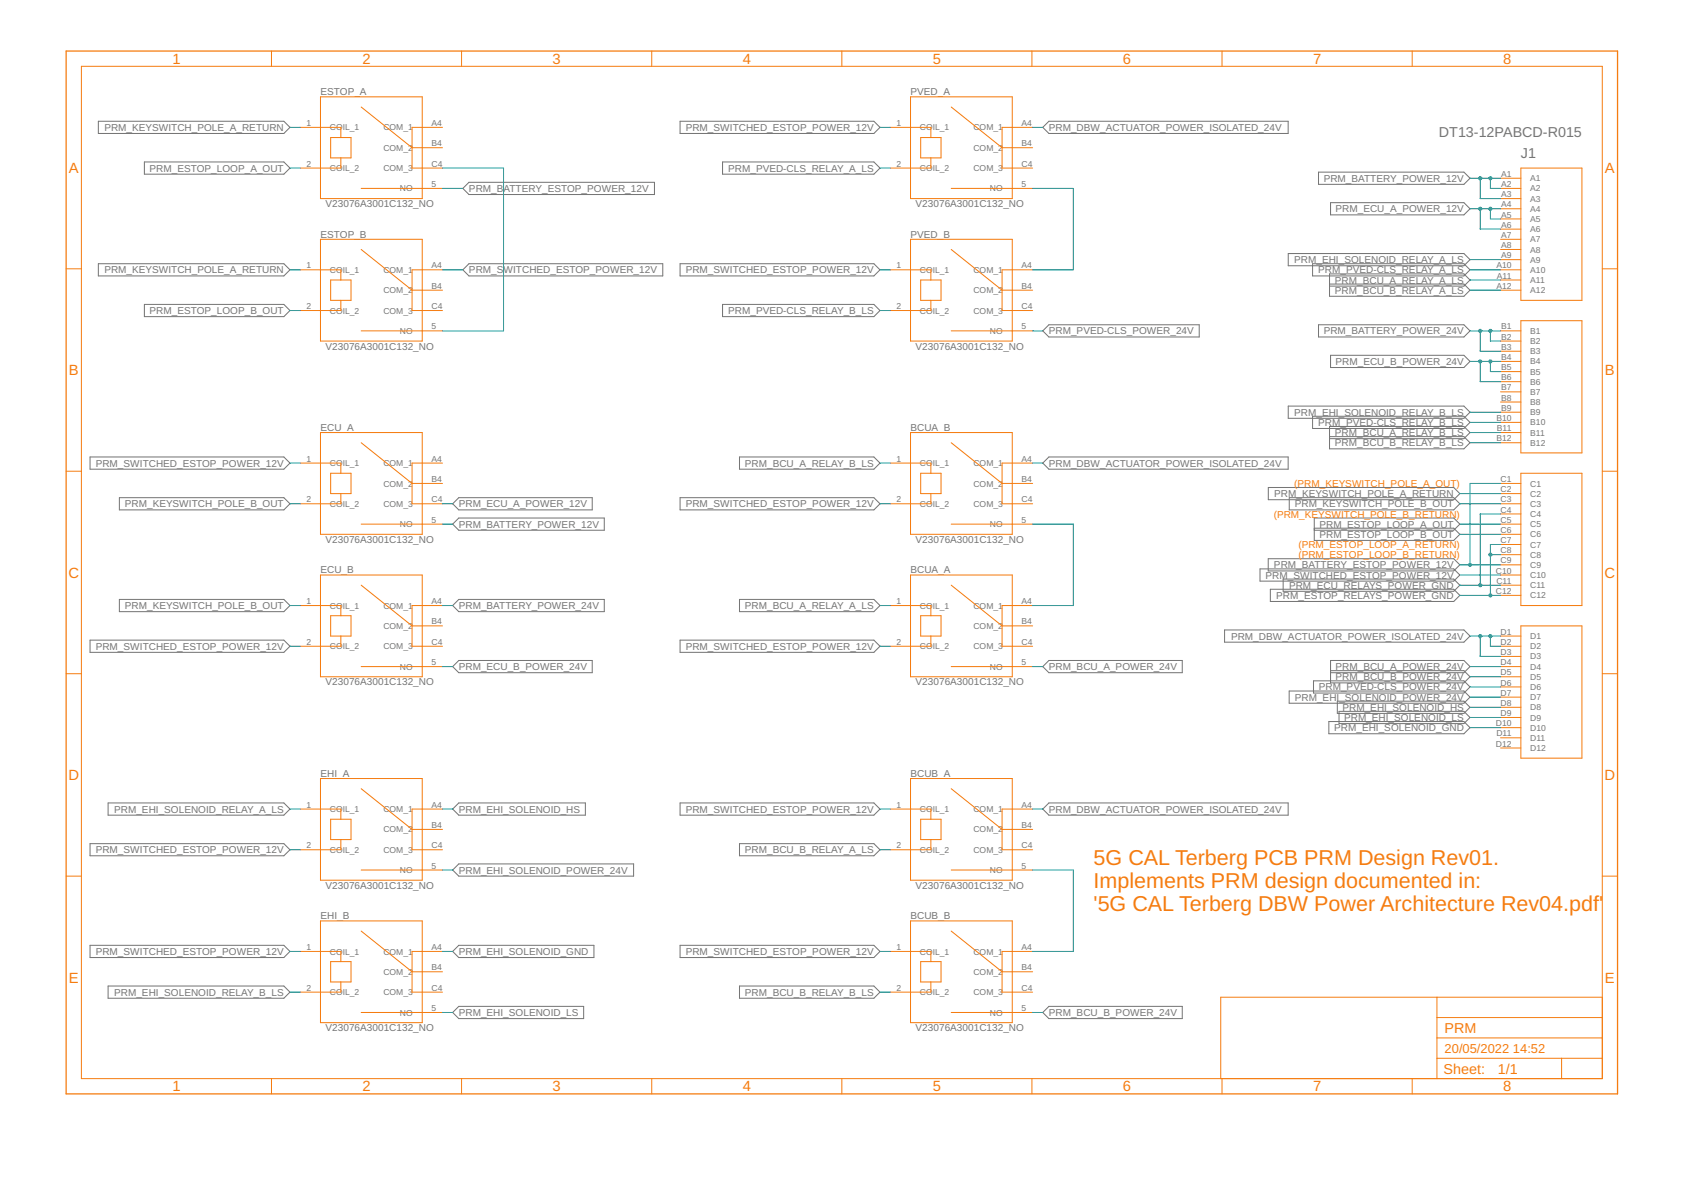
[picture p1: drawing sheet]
<svg xmlns="http://www.w3.org/2000/svg" width="420mm" height="297mm" viewBox="0 0 420 297" stroke-linecap="round" stroke-linejoin="round" font-family="sans-serif">
<g fill="none" stroke="#757575" stroke-width=".25">
<path d="M24.6 30.3h46.3l1.5 1.5-1.5 1.5h-46.3zM169.8 30.3h48.4l1.5 1.5-1.5 1.5h-48.4zM260.3 31.8l1.6-1.5h59.7v3h-59.7zM36 40.4h34.9l1.5 1.6-1.5 1.5h-34.9zM115.5 47l1.6-1.5h46.3v3.1h-46.3zM180.4 40.4h37.8l1.5 1.6-1.5 1.5h-37.8zM329.2 43h36.3l1.5 1.5-1.5 1.5h-36.3zM332.2 50.6h33.3l1.5 1.5-1.5 1.5h-33.3zM24.6 65.8h46.3l1.5 1.6-1.5 1.5h-46.3zM36 76h34.9l1.5 1.5-1.5 1.5h-34.9zM115.5 67.4l1.6-1.6h48.4v3.1h-48.4zM169.8 65.8h48.4l1.5 1.6-1.5 1.5h-48.4z"/>
<path d="M180.4 76h37.8l1.5 1.5-1.5 1.5h-37.8zM321.6 63.3h43.9l1.5 1.5-1.5 1.5h-43.9zM327.7 65.8h37.8l1.5 1.6-1.5 1.5h-37.8zM331.9 70.9h33.6l1.5 1.5-1.5 1.6h-33.6v-5.6h33.6l1.5 1.5-1.5 1.5h-33.6M260.3 82.6l1.6-1.5h37.5v3h-37.5zM329.2 81.1h36.3l1.5 1.5-1.5 1.5h-36.3zM332.2 88.7h33.3l1.5 1.5-1.5 1.5h-33.3zM22.5 114.1h48.4l1.5 1.5-1.5 1.5h-48.4zM184.6 114.1h33.6l1.5 1.5-1.5 1.5h-33.6zM260.3 115.6l1.6-1.5h59.7v3h-59.7zM321.6 101.4h43.9l1.5 1.5-1.5 1.5h-43.9zM327.7 103.9h37.8l1.5 1.5-1.5 1.6h-37.8z"/>
<path d="M331.9 109h33.6l1.5 1.5-1.5 1.5h-33.6v-5.6h33.6l1.5 1.6-1.5 1.5h-33.6M29.8 124.2h41.1l1.5 1.6-1.5 1.5h-41.1zM113 130.8l1.5-1.5h36.4v3.1h-36.4zM113 125.8l1.5-1.6h33.3v3.1h-33.3zM169.8 124.2h48.4l1.5 1.6-1.5 1.5h-48.4zM316.6 139.5h46.3l1.5 1.5-1.5 1.5h-46.3zM316.6 121.7h46.3l1.5 1.5-1.5 1.5h-46.3zM321.9 124.2h41l1.5 1.6-1.5 1.5h-41zM328.1 131.8h34.8l1.5 1.6-1.5 1.5h-34.8v-5.6h34.8l1.5 1.5-1.5 1.6h-34.8M22.5 159.8h48.4l1.5 1.5-1.5 1.5h-48.4zM29.8 149.6h41.1l1.5 1.6-1.5 1.5h-41.1zM113 151.2l1.5-1.6h36.4v3.1h-36.4z"/>
<path d="M169.8 159.8h48.4l1.5 1.5-1.5 1.5h-48.4zM184.6 149.6h33.6l1.5 1.6-1.5 1.5h-33.6zM305.7 157.2h59.8l1.5 1.6-1.5 1.5h-59.8zM314.6 142h48.3l1.5 1.5-1.5 1.6h-48.3zM317.1 147.1h45.8l1.5 1.5-1.5 1.5h-45.8zM320.3 144.5h42.6l1.5 1.6-1.5 1.5h-42.6zM113 166.4l1.5-1.5h33.3v3h-33.3zM261.9 164.9h33.2v3h-33.2l-1.6-1.5zM321.8 172.5h43.7l1.5 1.5-1.5 1.5h-43.7zM327.9 169.9h37.6l1.5 1.6-1.5 1.5h-37.6zM332.2 167.4h33.3l1.5 1.5-1.5 1.6h-33.3v-5.6h33.3l1.5 1.5-1.5 1.5h-33.3M333.9 175h31.6l1.5 1.6-1.5 1.5h-31.6z"/>
<path d="M334.3 177.6h31.2l1.5 1.5-1.5 1.5h-31.2zM331.7 180.1h33.8l1.5 1.5-1.5 1.6h-33.8zM22.5 210.6h48.4l1.5 1.5-1.5 1.5h-48.4zM27 200.4h43.9l1.5 1.6-1.5 1.5h-43.9zM113 202l1.5-1.6h31.6v3.1h-31.6zM113 217.2l1.5-1.6h43.7v3.1h-43.7zM169.8 200.4h48.4l1.5 1.6-1.5 1.5h-48.4zM184.6 210.6h33.6l1.5 1.5-1.5 1.5h-33.6zM260.3 202l1.6-1.6h59.7v3.1h-59.7zM22.5 236h48.4l1.5 1.5-1.5 1.5h-48.4zM113 237.5l1.5-1.5h33.8v3h-33.8zM169.8 236h48.4l1.5 1.5-1.5 1.5h-48.4z"/>
<path d="M27 246.1h43.9l1.5 1.5-1.5 1.6h-43.9zM114.5 251.2h31.2v3.1h-31.2l-1.5-1.6zM184.6 246.1h33.6l1.5 1.5-1.5 1.6h-33.6zM260.3 252.7l1.6-1.5h33.2v3.1h-33.2z"/>
</g>
<g fill="none" stroke="#f57c10" stroke-width=".25">
<path d="M20.3 16.6h379.7v252.6h-379.7zM67.8 12.7v3.9M115.2 12.7v3.9M162.7 12.7v3.9M210.2 12.7v3.9M257.6 12.7v3.9M305.1 12.7v3.9M352.6 12.7v3.9M74.9 31.8h10.2v2.5M80 24.2h25.4v25.4h-25.4zM82.5 34.3h5.1v5.1h-5.1zM85.1 39.4v2.6h-10.2"/>
<path d="M90.2 26.7l12.7 10.2h7.6M110.5 31.8h-7.6v10.2h7.6M222.2 31.8h10.2v2.5M227.3 24.2h25.4v25.4h-25.4zM229.8 34.3h5.1v5.1h-5.1zM232.4 39.4v2.6h-10.2M237.5 26.7l12.7 10.2h7.6M257.8 31.8h-7.6v10.2h7.6M80 59.7h25.4v25.4h-25.4zM90.2 47h20.3M227.3 59.7h25.4v25.4h-25.4zM237.5 47h20.3"/>
<path d="M374.6 44.5h5.1M374.6 47h5.1M374.6 49.6h5.1M374.6 52.1h5.1M374.6 54.7h5.1M374.6 57.2h5.1M374.6 59.7h5.1M379.7 42h15.2v33h-15.2zM16.5 67.1h3.8M74.9 67.4h10.2v2.5M82.5 69.9h5.1v5.1h-5.1zM85.1 75v2.5h-10.2"/>
<path d="M90.2 62.3l12.7 10.1h7.6M110.5 67.4h-7.6v10.1h7.6M222.2 67.4h10.2v2.5M229.8 69.9h5.1v5.1h-5.1zM232.4 75v2.5h-10.2M237.5 62.3l12.7 10.1h7.6M257.8 67.4h-7.6v10.1h7.6M374.6 62.3h5.1M374.6 64.8h5.1M374.6 67.4h5.1M374.6 69.9h5.1M374.6 72.4h5.1"/>
<path d="M400 67.1h3.8M90.2 82.6h20.3M237.5 82.6h20.3M374.6 82.6h5.1M374.6 85.1h5.1M374.6 87.7h5.1M374.6 90.2h5.1M374.6 92.8h5.1M374.6 95.3h5.1M374.6 97.8h5.1M379.7 80.1h15.2v33h-15.2zM16.5 117.6h3.8"/>
<path d="M74.9 115.6h10.2v2.5M80 108h25.4v25.4h-25.4zM82.5 118.1h5.1v5.1h-5.1zM90.2 110.5l12.7 10.2h7.6M110.5 115.6h-7.6v10.2h7.6M222.2 115.6h10.2v2.5M227.3 108h25.4v25.4h-25.4zM229.8 118.1h5.1v5.1h-5.1zM237.5 110.5l12.7 10.2h7.6M257.8 115.6h-7.6v10.2h7.6M374.6 100.4h5.1M374.6 102.9h5.1"/>
<path d="M374.6 105.4h5.1M374.6 108h5.1M374.6 110.5h5.1M379.7 118.1h15.2v33.1h-15.2zM400 117.6h3.8M85.1 123.2v2.6h-10.2M90.2 130.8h20.3M232.4 123.2v2.6h-10.2M237.5 130.8h20.3M374.6 120.7h5.1M374.6 123.2h5.1M374.6 125.8h5.1"/>
<path d="M374.6 128.3h5.1M374.6 130.8h5.1M374.6 133.4h5.1M374.6 135.9h5.1M374.6 138.5h5.1M74.9 151.2h10.2v2.5M80 143.5h25.4v25.4h-25.4zM82.5 153.7h5.1v5.1h-5.1zM85.1 158.8v2.5h-10.2M90.2 146.1l12.7 10.1h7.6M110.5 151.2h-7.6v10.1h7.6M222.2 151.2h10.2v2.5"/>
<path d="M227.3 143.5h25.4v25.4h-25.4zM229.8 153.7h5.1v5.1h-5.1zM232.4 158.8v2.5h-10.2M237.5 146.1l12.7 10.1h7.6M257.8 151.2h-7.6v10.1h7.6M374.6 141h5.1M374.6 143.5h5.1M374.6 146.1h5.1M374.6 148.6h5.1M374.6 158.8h5.1M379.7 156.2h15.2v33.1h-15.2zM16.5 168.2h3.8"/>
<path d="M90.2 166.4h20.3M237.5 166.4h20.3M374.6 161.3h5.1M374.6 163.9h5.1M374.6 166.4h5.1M374.6 168.9h5.1M374.6 171.5h5.1M374.6 174h5.1M374.6 176.6h5.1M374.6 179.1h5.1M400 168.2h3.8M80 194.3h25.4v25.4h-25.4z"/>
<path d="M90.2 196.9l12.7 10.1h7.6M227.3 194.3h25.4v25.4h-25.4zM237.5 196.9l12.7 10.1h7.6M374.6 181.6h5.1M374.6 184.2h5.1M374.6 186.7h5.1M16.5 218.7h3.8M74.9 202h10.2v2.5M82.5 204.5h5.1v5.1h-5.1zM85.1 209.6v2.5h-10.2M90.2 217.2h20.3M110.5 202h-7.6v10.1h7.6"/>
<path d="M222.2 202h10.2v2.5M229.8 204.5h5.1v5.1h-5.1zM232.4 209.6v2.5h-10.2M237.5 217.2h20.3M257.8 202h-7.6v10.1h7.6M400 218.7h3.8M74.9 237.5h10.2v2.5M80 229.9h25.4v25.4h-25.4zM90.2 232.4l12.7 10.2h7.6M110.5 237.5h-7.6v10.1h7.6M222.2 237.5h10.2v2.5M227.3 229.9h25.4v25.4h-25.4z"/>
<path d="M237.5 232.4l12.7 10.2h7.6M257.8 237.5h-7.6v10.1h7.6M82.5 240h5.1v5.1h-5.1zM85.1 245.1v2.5h-10.2M90.2 252.7h20.3M229.8 240h5.1v5.1h-5.1zM232.4 245.1v2.5h-10.2M237.5 252.7h20.3M358.7 248.9v20.3M358.7 259.1h41.3M358.7 254h41.3M400 248.9h-95.2v20.3"/>
<path d="M67.8 269.2v3.8M115.2 269.2v3.8M162.7 269.2v3.8M210.2 269.2v3.8M257.6 269.2v3.8M305.1 269.2v3.8M352.6 269.2v3.8M358.7 264.2h41.3M389.8 264.2v5"/>
</g>
<path d="M16.5 12.7h387.3v260.3h-387.3z" fill="none" stroke="#f57c10" stroke-width=".32"/>
<path d="M367 44.5h7.6M369.5 44.5v5.1h5.1M372.1 44.5v2.5h2.5" fill="none" stroke="#009292" stroke-width=".25"/>
<g fill="#009292">
<circle cx="372.1" cy="44.5" r=".51"/>
<circle cx="369.5" cy="44.5" r=".51"/>
</g>
<g fill="#009292">
<path d="M371.6 44.5a.51 .51 0 0 1 1 0 .51 .51 0 0 1-1 0zM371.6 44.5a.51 .51 0 0 0 1 0 .51 .51 0 0 0-1 0z"/>
<path d="M369 44.5a.51 .51 0 0 1 1 0 .51 .51 0 0 1-1 0zM369 44.5a.51 .51 0 0 0 1 0 .51 .51 0 0 0-1 0z"/>
</g>
<path d="M219.7 42h2.5M367 64.8h7.6M367 67.4h7.6M367 69.9h7.6M367 72.4h7.6M367 82.6h7.6M369.5 82.6v5.1h5.1M372.1 82.6v2.5h2.5M110.5 130.8h2.5M219.7 151.2h2.5M72.4 202h2.5M219.7 212.1h2.5" fill="none" stroke="#009292" stroke-width=".25"/>
<g fill="#009292">
<circle cx="372.1" cy="82.6" r=".51"/>
<circle cx="369.5" cy="82.6" r=".51"/>
</g>
<g fill="#009292">
<path d="M371.6 82.6a.51 .51 0 0 1 1 0 .51 .51 0 0 1-1 0zM371.6 82.6a.51 .51 0 0 0 1 0 .51 .51 0 0 0-1 0z"/>
<path d="M369 82.6a.51 .51 0 0 1 1 0 .51 .51 0 0 1-1 0zM369 82.6a.51 .51 0 0 0 1 0 .51 .51 0 0 0-1 0z"/>
</g>
<path d="M367 90.2h7.6M369.5 90.2v5.1h5.1M372.1 90.2v2.6h2.5M110.5 151.2h2.5" fill="none" stroke="#009292" stroke-width=".25"/>
<g fill="#009292">
<circle cx="372.1" cy="90.2" r=".51"/>
<circle cx="369.5" cy="90.2" r=".51"/>
</g>
<g fill="#009292">
<path d="M371.6 90.2a.51 .51 0 0 1 1 0 .51 .51 0 0 1-1 0zM371.6 90.2a.51 .51 0 0 0 1 0 .51 .51 0 0 0-1 0z"/>
<path d="M369 90.2a.51 .51 0 0 1 1 0 .51 .51 0 0 1-1 0zM369 90.2a.51 .51 0 0 0 1 0 .51 .51 0 0 0-1 0z"/>
</g>
<g fill="none" stroke="#009292" stroke-width=".25">
<path d="M72.4 31.8h2.5M72.4 42h2.5M72.4 77.5h2.5M72.4 67.4h2.5M219.7 77.5h2.5M219.7 115.6h2.5M367 102.9h7.6M367 105.4h7.6M367 108h7.6M367 110.5h7.6M72.4 125.8h2.5M364.4 123.2h10.2"/>
<path d="M364.4 125.8h10.2M364.4 130.8h10.2M364.4 133.4h10.2M374.6 120.7h-7.6v20.3M72.4 151.2h2.5M364.4 141h10.2M110.5 166.4h2.5M72.4 247.6h2.5M219.7 247.6h2.5"/>
</g>
<circle cx="367" cy="141" r=".51" fill="#009292"/>
<path d="M366.5 141a.51 .51 0 0 1 1 0 .51 .51 0 0 1-1 0zM366.5 141a.51 .51 0 0 0 1 0 .51 .51 0 0 0-1 0z" fill="#009292"/>
<g fill="none" stroke="#009292" stroke-width=".25">
<path d="M219.7 31.8h2.5M110.5 47h5M110.5 67.4h5M219.7 67.4h2.5M72.4 115.6h2.5M219.7 125.8h2.5M374.6 128.3h-5.1v17.8M364.4 143.5h10.2M364.4 146.1h10.2M72.4 161.3h2.5M219.7 161.3h2.5M72.4 212.1h2.5"/>
<path d="M219.7 202h2.5M72.4 237.5h2.5M219.7 237.5h2.5"/>
</g>
<circle cx="369.5" cy="146.1" r=".51" fill="#009292"/>
<path d="M369 146.1a.51 .51 0 0 1 1 0 .51 .51 0 0 1-1 0zM369 146.1a.51 .51 0 0 0 1 0 .51 .51 0 0 0-1 0z" fill="#009292"/>
<path d="M374.6 138.5h-2.5v10.1M364.4 148.6h10.2" fill="none" stroke="#009292" stroke-width=".25"/>
<circle cx="372.1" cy="148.6" r=".51" fill="#009292"/>
<path d="M371.6 148.6a.51 .51 0 0 1 1 0 .51 .51 0 0 1-1 0zM371.6 148.6a.51 .51 0 0 0 1 0 .51 .51 0 0 0-1 0z" fill="#009292"/>
<path d="M374.6 135.9h-2.5v2.6" fill="none" stroke="#009292" stroke-width=".25"/>
<circle cx="372.1" cy="138.5" r=".51" fill="#009292"/>
<path d="M371.6 138.5a.51 .51 0 0 1 1 0 .51 .51 0 0 1-1 0zM371.6 138.5a.51 .51 0 0 0 1 0 .51 .51 0 0 0-1 0z" fill="#009292"/>
<path d="M367 158.8h7.6M369.5 158.8v5.1h5.1M372.1 158.8v2.5h2.5" fill="none" stroke="#009292" stroke-width=".25"/>
<g fill="#009292">
<circle cx="372.1" cy="158.8" r=".51"/>
<circle cx="369.5" cy="158.8" r=".51"/>
</g>
<g fill="#009292">
<path d="M371.6 158.8a.51 .51 0 0 1 1 0 .51 .51 0 0 1-1 0zM371.6 158.8a.51 .51 0 0 0 1 0 .51 .51 0 0 0-1 0z"/>
<path d="M369 158.8a.51 .51 0 0 1 1 0 .51 .51 0 0 1-1 0zM369 158.8a.51 .51 0 0 0 1 0 .51 .51 0 0 0-1 0z"/>
</g>
<g fill="none" stroke="#009292" stroke-width=".25">
<path d="M257.8 31.8h2.5M367 52.1h7.6M369.5 52.1v5.1h5.1M372.1 52.1v2.6h2.5M257.8 82.6h2.5M257.8 115.6h2.5M257.8 166.4h2.5M367 166.4h7.6M367 168.9h7.6M367 171.5h7.6M367 174h7.6M367 176.6h7.6"/>
<path d="M367 179.1h7.6M367 181.6h7.6M110.5 202h2.5M110.5 217.2h2.5M257.8 202h2.5M110.5 237.5h2.5M110.5 252.7h2.5M257.8 252.7h2.5"/>
</g>
<g fill="#009292">
<circle cx="372.1" cy="52.1" r=".51"/>
<circle cx="369.5" cy="52.1" r=".51"/>
</g>
<g fill="#009292">
<path d="M371.6 52.1a.51 .51 0 0 1 1 0 .51 .51 0 0 1-1 0zM371.6 52.1a.51 .51 0 0 0 1 0 .51 .51 0 0 0-1 0z"/>
<path d="M369 52.1a.51 .51 0 0 1 1 0 .51 .51 0 0 1-1 0zM369 52.1a.51 .51 0 0 0 1 0 .51 .51 0 0 0-1 0z"/>
</g>
<path d="M110.5 42h15.2v40.6h-15.2M257.8 47h10.1v20.4h-10.1M110.5 125.8h2.5M257.8 130.8h10.1v20.4h-10.1M257.8 217.2h10.1v20.3h-10.1" fill="none" stroke="#009292" stroke-width=".25"/>
<g font-size="5.4" fill="#f57c10">
<text x="273" y="215.9">5G CAL Terberg PCB PRM Design Rev01.</text>
<text x="273" y="221.6">Implements PRM design documented in:</text>
<text x="273" y="227.3">'5G CAL Terberg DBW Power Architecture Rev04.pdf'</text>
</g>
<g font-size="3.7" fill="#f57c10">
<text x="43" y="15.9">1</text>
<text x="90.5" y="15.9">2</text>
<text x="138" y="15.9">3</text>
<text x="185.4" y="15.9">4</text>
<text x="232.9" y="15.9">5</text>
<text x="280.3" y="15.9">6</text>
<text x="327.8" y="15.9">7</text>
<text x="375.3" y="15.9">8</text>
<text x="17.2" y="43.1">A</text>
<text x="400.7" y="43.1">A</text>
<text x="17.2" y="93.7">B</text>
<text x="400.7" y="93.7">B</text>
<text x="17.1" y="144.2">C</text>
<text x="400.6" y="144.2">C</text>
<text x="17.1" y="194.7">D</text>
<text x="400.6" y="194.7">D</text>
<text x="17.2" y="245.3">E</text>
<text x="400.7" y="245.3">E</text>
<text x="43" y="272.4">1</text>
<text x="90.5" y="272.4">2</text>
<text x="138" y="272.4">3</text>
<text x="185.4" y="272.4">4</text>
<text x="232.9" y="272.4">5</text>
<text x="280.3" y="272.4">6</text>
<text x="327.8" y="272.4">7</text>
<text x="375.3" y="272.4">8</text>
</g>
<g font-size="3.6" fill="#757575">
<text x="359.2" y="34.3">DT13-12PABCD-R015</text>
<text x="379.7" y="39.4">J1</text>
</g>
<g font-size="3.6" fill="#f57c10">
<text x="360.6" y="257.8">PRM</text>
<text x="360.4" y="268.1">Sheet:</text>
<text x="374" y="268">1/1</text>
</g>
<g font-size="3.2" fill="#f57c10">
<text x="360.6" y="262.9">20/05/2022</text>
<text x="377.7" y="262.9">14:52</text>
</g>
<g font-size="2.5" fill="#757575">
<text x="80" y="23.8">ESTOP_A</text>
<text x="227.3" y="23.8">PVED_A</text>
<text x="26" y="32.7">PRM_KEYSWITCH_POLE_A_RETURN</text>
<text x="171.2" y="32.7">PRM_SWITCHED_ESTOP_POWER_12V</text>
<text x="261.8" y="32.7">PRM_DBW_ACTUATOR_POWER_ISOLATED_24V</text>
<text x="37.3" y="42.8">PRM_ESTOP_LOOP_A_OUT</text>
<text x="117.1" y="47.9">PRM_BATTERY_ESTOP_POWER_12V</text>
<text x="181.8" y="42.8">PRM_PVED-CLS_RELAY_A_LS</text>
<text x="330.5" y="45.4">PRM_BATTERY_POWER_12V</text>
<text x="81.3" y="51.7">V23076A3001C132_NO</text>
<text x="228.6" y="51.7">V23076A3001C132_NO</text>
<text x="333.4" y="53">PRM_ECU_A_POWER_12V</text>
<text x="80" y="59.3">ESTOP_B</text>
<text x="227.3" y="59.3">PVED_B</text>
<text x="323.1" y="65.7">PRM_EHI_SOLENOID_RELAY_A_LS</text>
<text x="26" y="68.2">PRM_KEYSWITCH_POLE_A_RETURN</text>
<text x="117.1" y="68.2">PRM_SWITCHED_ESTOP_POWER_12V</text>
<text x="171.2" y="68.2">PRM_SWITCHED_ESTOP_POWER_12V</text>
<text x="329.1" y="68.2">PRM_PVED-CLS_RELAY_A_LS</text>
<text x="333.3" y="70.8">PRM_BCU_A_RELAY_A_LS</text>
<text x="333.3" y="73.3">PRM_BCU_B_RELAY_A_LS</text>
<text x="37.3" y="78.4">PRM_ESTOP_LOOP_B_OUT</text>
<text x="181.8" y="78.4">PRM_PVED-CLS_RELAY_B_LS</text>
<text x="261.8" y="83.5">PRM_PVED-CLS_POWER_24V</text>
<text x="330.5" y="83.5">PRM_BATTERY_POWER_24V</text>
<text x="81.3" y="87.3">V23076A3001C132_NO</text>
<text x="228.6" y="87.3">V23076A3001C132_NO</text>
<text x="333.4" y="91.1">PRM_ECU_B_POWER_24V</text>
<text x="80" y="107.6">ECU_A</text>
<text x="227.3" y="107.6">BCUA_B</text>
<text x="323.1" y="103.8">PRM_EHI_SOLENOID_RELAY_B_LS</text>
<text x="329.1" y="106.3">PRM_PVED-CLS_RELAY_B_LS</text>
<text x="333.3" y="108.9">PRM_BCU_A_RELAY_B_LS</text>
<text x="333.3" y="111.4">PRM_BCU_B_RELAY_B_LS</text>
<text x="23.9" y="116.5">PRM_SWITCHED_ESTOP_POWER_12V</text>
<text x="186" y="116.5">PRM_BCU_A_RELAY_B_LS</text>
<text x="261.8" y="116.5">PRM_DBW_ACTUATOR_POWER_ISOLATED_24V</text>
<text x="318.1" y="124.1">PRM_KEYSWITCH_POLE_A_RETURN</text>
<text x="31.2" y="126.6">PRM_KEYSWITCH_POLE_B_OUT</text>
<text x="114.5" y="131.7">PRM_BATTERY_POWER_12V</text>
<text x="114.5" y="126.6">PRM_ECU_A_POWER_12V</text>
<text x="171.2" y="126.6">PRM_SWITCHED_ESTOP_POWER_12V</text>
<text x="323.2" y="126.6">PRM_KEYSWITCH_POLE_B_OUT</text>
<text x="329.4" y="131.7">PRM_ESTOP_LOOP_A_OUT</text>
<text x="81.3" y="135.5">V23076A3001C132_NO</text>
<text x="228.6" y="135.5">V23076A3001C132_NO</text>
<text x="329.4" y="134.3">PRM_ESTOP_LOOP_B_OUT</text>
<text x="80" y="143.2">ECU_B</text>
<text x="227.3" y="143.2">BCUA_A</text>
<text x="318.1" y="141.9">PRM_BATTERY_ESTOP_POWER_12V</text>
<text x="316" y="144.4">PRM_SWITCHED_ESTOP_POWER_12V</text>
<text x="318.6" y="149.5">PRM_ESTOP_RELAYS_POWER_GND</text>
<text x="321.8" y="147">PRM_ECU_RELAYS_POWER_GND</text>
<text x="31.2" y="152">PRM_KEYSWITCH_POLE_B_OUT</text>
<text x="114.5" y="152">PRM_BATTERY_POWER_24V</text>
<text x="186" y="152">PRM_BCU_A_RELAY_A_LS</text>
<text x="307.3" y="159.7">PRM_DBW_ACTUATOR_POWER_ISOLATED_24V</text>
<text x="23.9" y="162.2">PRM_SWITCHED_ESTOP_POWER_12V</text>
<text x="114.5" y="167.3">PRM_ECU_B_POWER_24V</text>
<text x="171.2" y="162.2">PRM_SWITCHED_ESTOP_POWER_12V</text>
<text x="261.8" y="167.3">PRM_BCU_A_POWER_24V</text>
<text x="333.4" y="167.3">PRM_BCU_A_POWER_24V</text>
<text x="81.3" y="171.1">V23076A3001C132_NO</text>
<text x="228.6" y="171.1">V23076A3001C132_NO</text>
<text x="329.2" y="172.4">PRM_PVED-CLS_POWER_24V</text>
<text x="333.4" y="169.8">PRM_BCU_B_POWER_24V</text>
<text x="323.3" y="174.9">PRM_EHI_SOLENOID_POWER_24V</text>
<text x="335.2" y="177.4">PRM_EHI_SOLENOID_HS</text>
<text x="335.6" y="180">PRM_EHI_SOLENOID_LS</text>
<text x="333.1" y="182.5">PRM_EHI_SOLENOID_GND</text>
<text x="80" y="193.9">EHI_A</text>
<text x="227.3" y="193.9">BCUB_A</text>
<text x="28.5" y="202.8">PRM_EHI_SOLENOID_RELAY_A_LS</text>
<text x="114.5" y="202.8">PRM_EHI_SOLENOID_HS</text>
<text x="171.2" y="202.8">PRM_SWITCHED_ESTOP_POWER_12V</text>
<text x="261.8" y="202.8">PRM_DBW_ACTUATOR_POWER_ISOLATED_24V</text>
<text x="23.9" y="213">PRM_SWITCHED_ESTOP_POWER_12V</text>
<text x="186" y="213">PRM_BCU_B_RELAY_A_LS</text>
<text x="81.3" y="221.9">V23076A3001C132_NO</text>
<text x="114.5" y="218.1">PRM_EHI_SOLENOID_POWER_24V</text>
<text x="228.6" y="221.9">V23076A3001C132_NO</text>
<text x="80" y="229.5">EHI_B</text>
<text x="227.3" y="229.5">BCUB_B</text>
<text x="23.9" y="238.4">PRM_SWITCHED_ESTOP_POWER_12V</text>
<text x="114.5" y="238.4">PRM_EHI_SOLENOID_GND</text>
<text x="171.2" y="238.4">PRM_SWITCHED_ESTOP_POWER_12V</text>
<text x="28.5" y="248.5">PRM_EHI_SOLENOID_RELAY_B_LS</text>
<text x="186" y="248.5">PRM_BCU_B_RELAY_B_LS</text>
<text x="81.3" y="257.4">V23076A3001C132_NO</text>
<text x="114.5" y="253.6">PRM_EHI_SOLENOID_LS</text>
<text x="228.6" y="257.4">V23076A3001C132_NO</text>
<text x="261.8" y="253.6">PRM_BCU_B_POWER_24V</text>
</g>
<g font-size="2.5" fill="#f57c10">
<text x="323.1" y="121.6">(PRM_KEYSWITCH_POLE_A_OUT)</text>
<text x="318" y="129.2">(PRM_KEYSWITCH_POLE_B_RETURN)</text>
<text x="324.1" y="136.8">(PRM_ESTOP_LOOP_A_RETURN)</text>
<text x="324.1" y="139.3">(PRM_ESTOP_LOOP_B_RETURN)</text>
</g>
<g font-size="2.1" fill="#757575">
<text x="76.5" y="31.4">1</text>
<text x="82.3" y="32.6">CO</text>
<text x="85.6" y="32.6">IL_1</text>
<text x="95.7" y="32.6">COM_1</text>
<text x="107.7" y="31.4">A4</text>
<text x="223.8" y="31.4">1</text>
<text x="229.6" y="32.6">CO</text>
<text x="232.9" y="32.6">IL_1</text>
<text x="243" y="32.6">COM_1</text>
<text x="255" y="31.4">A4</text>
<text x="76.5" y="41.6">2</text>
<text x="95.7" y="37.6">COM_2</text>
<text x="107.7" y="41.6">C4</text>
<text x="107.7" y="36.5">B4</text>
<text x="223.8" y="41.6">2</text>
<text x="243" y="37.6">COM_2</text>
<text x="255" y="41.6">C4</text>
<text x="255" y="36.5">B4</text>
<text x="82.3" y="42.7">COIL_2</text>
<text x="95.7" y="42.7">COM_3</text>
<text x="99.8" y="47.8">NO</text>
<text x="107.7" y="46.7">5</text>
<text x="229.6" y="42.7">COIL_2</text>
<text x="243" y="42.7">COM_3</text>
<text x="247.1" y="47.8">NO</text>
<text x="255" y="46.7">5</text>
<text x="374.7" y="44.1">A1</text>
<text x="374.7" y="46.7">A2</text>
<text x="382" y="45.3">A1</text>
<text x="382" y="47.8">A2</text>
<text x="374.7" y="49.2">A3</text>
<text x="374.7" y="51.8">A4</text>
<text x="382" y="50.3">A3</text>
<text x="382" y="52.9">A4</text>
<text x="374.7" y="54.3">A5</text>
<text x="374.7" y="56.8">A6</text>
<text x="374.7" y="59.4">A7</text>
<text x="382" y="55.4">A5</text>
<text x="382" y="57.9">A6</text>
<text x="374.7" y="61.9">A8</text>
<text x="374.7" y="64.5">A9</text>
<text x="382" y="60.5">A7</text>
<text x="382" y="63">A8</text>
<text x="382" y="65.6">A9</text>
<text x="76.5" y="67">1</text>
<text x="82.3" y="68.1">CO</text>
<text x="85.6" y="68.1">IL_1</text>
<text x="95.7" y="68.1">COM_1</text>
<text x="107.7" y="67">A4</text>
<text x="223.8" y="67">1</text>
<text x="229.6" y="68.1">CO</text>
<text x="232.9" y="68.1">IL_1</text>
<text x="243" y="68.1">COM_1</text>
<text x="255" y="67">A4</text>
<text x="373.6" y="67">A10</text>
<text x="373.7" y="69.5">A11</text>
<text x="382" y="68.1">A10</text>
<text x="382" y="70.6">A11</text>
<text x="76.5" y="77.1">2</text>
<text x="95.7" y="73.2">COM_2</text>
<text x="107.7" y="77.1">C4</text>
<text x="107.7" y="72.1">B4</text>
<text x="223.8" y="77.1">2</text>
<text x="243" y="73.2">COM_2</text>
<text x="255" y="77.1">C4</text>
<text x="255" y="72.1">B4</text>
<text x="373.6" y="72.1">A12</text>
<text x="382" y="73.2">A12</text>
<text x="82.3" y="78.3">COIL_2</text>
<text x="95.7" y="78.3">COM_3</text>
<text x="99.8" y="83.3">NO</text>
<text x="107.7" y="82.2">5</text>
<text x="229.6" y="78.3">COIL_2</text>
<text x="243" y="78.3">COM_3</text>
<text x="247.1" y="83.3">NO</text>
<text x="255" y="82.2">5</text>
<text x="374.7" y="82.2">B1</text>
<text x="382" y="83.3">B1</text>
<text x="374.7" y="84.8">B2</text>
<text x="374.7" y="87.3">B3</text>
<text x="374.7" y="89.8">B4</text>
<text x="382" y="85.9">B2</text>
<text x="382" y="88.4">B3</text>
<text x="374.7" y="92.4">B5</text>
<text x="374.7" y="94.9">B6</text>
<text x="382" y="91">B4</text>
<text x="382" y="93.5">B5</text>
<text x="374.7" y="97.5">B7</text>
<text x="374.7" y="100">B8</text>
<text x="382" y="96">B6</text>
<text x="382" y="98.6">B7</text>
<text x="382" y="101.1">B8</text>
<text x="373.6" y="105.1">B10</text>
<text x="373.7" y="107.6">B11</text>
<text x="374.7" y="102.5">B9</text>
<text x="382" y="103.7">B9</text>
<text x="382" y="106.2">B10</text>
<text x="373.6" y="110.2">B12</text>
<text x="382" y="108.7">B11</text>
<text x="382" y="111.3">B12</text>
<text x="76.5" y="115.2">1</text>
<text x="82.3" y="116.4">CO</text>
<text x="85.6" y="116.4">IL_1</text>
<text x="95.7" y="116.4">COM_1</text>
<text x="107.7" y="115.2">A4</text>
<text x="223.8" y="115.2">1</text>
<text x="229.6" y="116.4">CO</text>
<text x="232.9" y="116.4">IL_1</text>
<text x="243" y="116.4">COM_1</text>
<text x="255" y="115.2">A4</text>
<text x="76.5" y="125.4">2</text>
<text x="95.7" y="121.4">COM_2</text>
<text x="107.7" y="125.4">C4</text>
<text x="107.7" y="120.3">B4</text>
<text x="223.8" y="125.4">2</text>
<text x="243" y="121.4">COM_2</text>
<text x="255" y="125.4">C4</text>
<text x="255" y="120.3">B4</text>
<text x="374.6" y="120.3">C1</text>
<text x="374.6" y="122.9">C2</text>
<text x="374.6" y="125.4">C3</text>
<text x="382" y="121.4">C1</text>
<text x="382" y="124">C2</text>
<text x="82.3" y="126.5">COIL_2</text>
<text x="95.7" y="126.5">COM_3</text>
<text x="99.8" y="131.6">NO</text>
<text x="107.7" y="130.5">5</text>
<text x="229.6" y="126.5">COIL_2</text>
<text x="243" y="126.5">COM_3</text>
<text x="247.1" y="131.6">NO</text>
<text x="255" y="130.5">5</text>
<text x="374.6" y="127.9">C4</text>
<text x="374.6" y="130.5">C5</text>
<text x="382" y="126.5">C3</text>
<text x="382" y="129.1">C4</text>
<text x="382" y="131.6">C5</text>
<text x="374.6" y="133">C6</text>
<text x="374.6" y="135.6">C7</text>
<text x="382" y="134.1">C6</text>
<text x="382" y="136.7">C7</text>
<text x="373.4" y="143.2">C10</text>
<text x="374.6" y="138.1">C8</text>
<text x="374.6" y="140.6">C9</text>
<text x="382" y="139.2">C8</text>
<text x="382" y="141.8">C9</text>
<text x="373.4" y="148.3">C12</text>
<text x="373.6" y="145.7">C11</text>
<text x="382" y="144.3">C10</text>
<text x="382" y="146.8">C11</text>
<text x="382" y="149.4">C12</text>
<text x="76.5" y="150.8">1</text>
<text x="82.3" y="151.9">CO</text>
<text x="85.6" y="151.9">IL_1</text>
<text x="95.7" y="151.9">COM_1</text>
<text x="107.7" y="150.8">A4</text>
<text x="107.7" y="155.9">B4</text>
<text x="223.8" y="150.8">1</text>
<text x="229.6" y="151.9">CO</text>
<text x="232.9" y="151.9">IL_1</text>
<text x="243" y="151.9">COM_1</text>
<text x="255" y="150.8">A4</text>
<text x="255" y="155.9">B4</text>
<text x="76.5" y="161">2</text>
<text x="95.7" y="157">COM_2</text>
<text x="107.7" y="161">C4</text>
<text x="223.8" y="161">2</text>
<text x="243" y="157">COM_2</text>
<text x="255" y="161">C4</text>
<text x="374.6" y="158.4">D1</text>
<text x="374.6" y="161">D2</text>
<text x="382" y="159.5">D1</text>
<text x="82.3" y="162.1">COIL_2</text>
<text x="95.7" y="162.1">COM_3</text>
<text x="99.8" y="167.2">NO</text>
<text x="107.7" y="166">5</text>
<text x="229.6" y="162.1">COIL_2</text>
<text x="243" y="162.1">COM_3</text>
<text x="247.1" y="167.2">NO</text>
<text x="255" y="166">5</text>
<text x="374.6" y="163.5">D3</text>
<text x="374.6" y="166">D4</text>
<text x="382" y="162.1">D2</text>
<text x="382" y="164.6">D3</text>
<text x="382" y="167.2">D4</text>
<text x="374.6" y="168.6">D5</text>
<text x="374.6" y="171.1">D6</text>
<text x="374.6" y="173.7">D7</text>
<text x="382" y="169.7">D5</text>
<text x="382" y="172.2">D6</text>
<text x="374.6" y="176.2">D8</text>
<text x="374.6" y="178.7">D9</text>
<text x="382" y="174.8">D7</text>
<text x="382" y="177.3">D8</text>
<text x="382" y="179.8">D9</text>
<text x="373.4" y="181.3">D10</text>
<text x="373.6" y="183.8">D11</text>
<text x="382" y="182.4">D10</text>
<text x="382" y="184.9">D11</text>
<text x="373.4" y="186.3">D12</text>
<text x="382" y="187.5">D12</text>
<text x="76.5" y="201.6">1</text>
<text x="82.3" y="202.7">CO</text>
<text x="85.6" y="202.7">IL_1</text>
<text x="95.7" y="202.7">COM_1</text>
<text x="107.7" y="201.6">A4</text>
<text x="223.8" y="201.6">1</text>
<text x="229.6" y="202.7">CO</text>
<text x="232.9" y="202.7">IL_1</text>
<text x="243" y="202.7">COM_1</text>
<text x="255" y="201.6">A4</text>
<text x="95.7" y="207.8">COM_2</text>
<text x="107.7" y="206.7">B4</text>
<text x="243" y="207.8">COM_2</text>
<text x="255" y="206.7">B4</text>
<text x="76.5" y="211.7">2</text>
<text x="82.3" y="212.9">COIL_2</text>
<text x="95.7" y="212.9">COM_3</text>
<text x="107.7" y="211.7">C4</text>
<text x="223.8" y="211.7">2</text>
<text x="229.6" y="212.9">COIL_2</text>
<text x="243" y="212.9">COM_3</text>
<text x="255" y="211.7">C4</text>
<text x="99.8" y="217.9">NO</text>
<text x="107.7" y="216.8">5</text>
<text x="247.1" y="217.9">NO</text>
<text x="255" y="216.8">5</text>
<text x="76.5" y="237.1">1</text>
<text x="82.3" y="238.3">CO</text>
<text x="85.6" y="238.3">IL_1</text>
<text x="95.7" y="238.3">COM_1</text>
<text x="107.7" y="237.1">A4</text>
<text x="223.8" y="237.1">1</text>
<text x="229.6" y="238.3">CO</text>
<text x="232.9" y="238.3">IL_1</text>
<text x="243" y="238.3">COM_1</text>
<text x="255" y="237.1">A4</text>
<text x="95.7" y="243.3">COM_2</text>
<text x="107.7" y="242.2">B4</text>
<text x="243" y="243.3">COM_2</text>
<text x="255" y="242.2">B4</text>
<text x="76.5" y="247.3">2</text>
<text x="82.3" y="248.4">COIL_2</text>
<text x="95.7" y="248.4">COM_3</text>
<text x="107.7" y="247.3">C4</text>
<text x="223.8" y="247.3">2</text>
<text x="229.6" y="248.4">COIL_2</text>
<text x="243" y="248.4">COM_3</text>
<text x="255" y="247.3">C4</text>
<text x="99.8" y="253.5">NO</text>
<text x="107.7" y="252.4">5</text>
<text x="247.1" y="253.5">NO</text>
<text x="255" y="252.4">5</text>
</g>
</svg>
